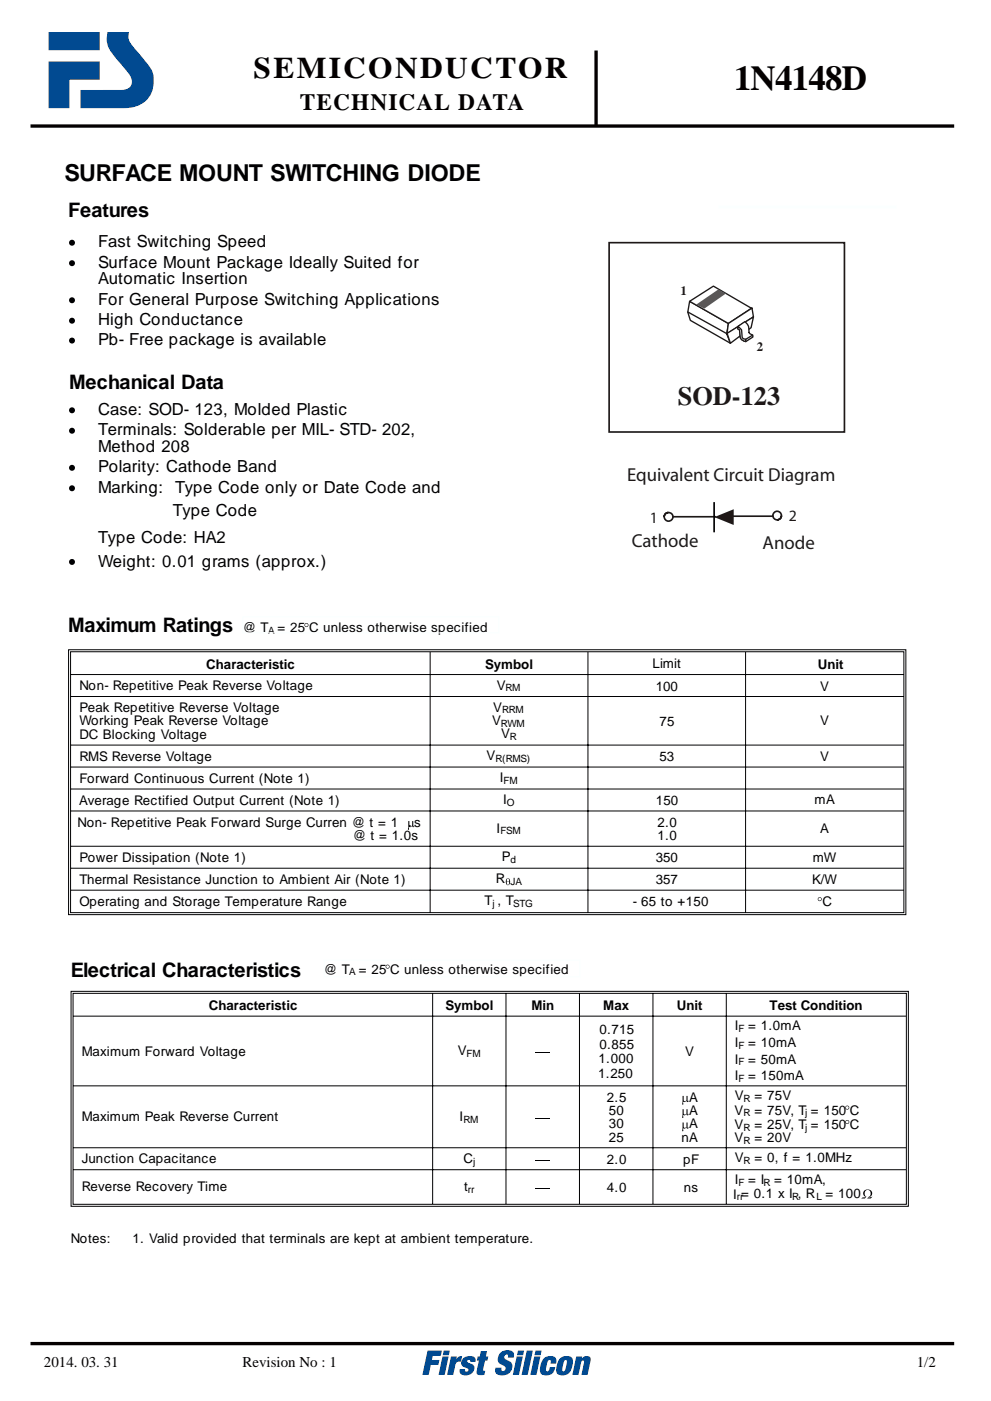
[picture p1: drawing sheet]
<svg xmlns="http://www.w3.org/2000/svg" width="210mm" height="297mm" viewBox="0 0 210 297" stroke-linecap="round" stroke-linejoin="round" font-family="sans-serif">
<path d="M126.5 10.7v16M6.5 26.7h195.9" fill="none" stroke="#040000" stroke-width=".71" stroke-linecap="butt"/>
<path d="M22.8 6.8l-.1 .6a5 5 0 0 0 1.5 4.5l.9 1a12.2 12.2 0 0 1 2.9 4.1 1.82 1.82 0 0 1-2.2 2.1h-8.7v3.8h9.2a5.7 5.7 0 0 0 5.8-3.2 5.7 5.7 0 0 0-1.1-6.5l-2.4-2.9a4.4 4.4 0 0 1-1.4-2.5l.2-1zM10.3 13v9.9h4.4v-6h6.5v-3.9zM10.3 6.8v3.8h10.9v-3.8z" fill="#014a91"/>
<path d="M6.5 284.9h195.9" fill="none" stroke="#040000" stroke-width=".71" stroke-linecap="butt"/>
<g fill="#014a91">
<path d="M90.7 286.4h3.1l-.3 1.1h-1.7l-.2 .8h1.6l-.2 1.1h-1.6l-.4 2.1h-1.4z"/>
<path d="M95.7 287.6h1.2l-.1 .6a1.16 1.16 0 0 1 1.3-.7l-.3 1.2h-.3a.8 .8 0 0 0-.9 .7l-.4 2.1h-1.3z"/>
<path d="M98.2 288a1.89 1.89 0 0 1 2.7 .1v.6h-1.1v-.1a.33 .33 0 0 0-.5-.3 .33 .33 0 0 0-.1 .6 1.35 1.35 0 0 1 1.4 1.4 1.82 1.82 0 0 1-3.1 .7v-.7h1.2v.2a.36 .36 0 0 0 .5 .2 .36 .36 0 0 0 0-.5 1.35 1.35 0 0 1-1.3-1.5z"/>
<path d="M102 286.5h1.3l-.2 1.1h.5l-.2 .9h-.5l-.4 1.8 .1 .3h.4l-.2 .9a1.57 1.57 0 0 1-1.7-.3l.5-2.7h-.4l.2-.9h.4z"/>
<path d="M106.3 286.7a2.23 2.23 0 0 1 2.5-.1l.3 .7-.1 .6h-1.3a.44 .44 0 0 0-.3-.7 .44 .44 0 0 0-.4 .6 2.02 2.02 0 0 0 1.3 .9 1.79 1.79 0 0 1 .1 2.1 1.79 1.79 0 0 1-1.9 .8 1.16 1.16 0 0 1-1.2-.3 1.16 1.16 0 0 1-.2-1.3h1.3a.47 .47 0 0 0 .4 .7 .47 .47 0 0 0 .5-.6 2.63 2.63 0 0 0-1.5-1.1 1.77 1.77 0 0 1 .5-2.3z"/>
<path d="M111.8 286.4h1.3l-1.1 5.1h-1.3z"/>
<path d="M115.3 288.1a1.99 1.99 0 0 1 2.6-.2l.1 .6v.6h-1.2l.1-.2a.36 .36 0 0 0-.3-.6 .36 .36 0 0 0-.4 .4l-.4 1.7 .3 .4a.84 .84 0 0 0 .5-.9h1.2a1.84 1.84 0 0 1-1.2 1.6 1.84 1.84 0 0 1-2-.5 3.7 3.7 0 0 1 .7-2.9z"/>
<path d="M122.3 287.6h1.2l-.1 .5a1.16 1.16 0 0 1 1.9-.2v.7l-.6 2.9h-1.3l.5-2.7v-.2l-.2-.1-.4 .4-.6 2.6h-1.3z"/>
<path d="M94.1 286.4h1.3l-.2 .9h-1.3zM93.9 287.6h1.3l-.9 3.9h-1.3z"/>
<path d="M109.9 286.4h1.3l-.2 .9h-1.3zM109.6 287.6h1.3l-.8 3.9h-1.3z"/>
<path d="M113.6 286.4h1.3l-.2 .9h-1.3zM113.3 287.6h1.3l-.8 3.9h-1.3z"/>
<path d="M119.8 288.4l-.5 1.8v.4l.2 .2a2.46 2.46 0 0 0 .8-2.3l-.3-.2zM118.7 288.1a1.92 1.92 0 0 1 2.7-.1 3.4 3.4 0 0 1-1.2 3.4 1.41 1.41 0 0 1-2.2-.9l.2-1.4z"/>
</g>
<path d="M152.5 43.9h37.6" fill="none" stroke="#fbffff" stroke-width=".53"/>
<g fill="#000002">
<path d="M86.6 174.1h.3v.8l.3 .2-.2 .1h.1l.4-.2v-.9h.2v1l.1 .1 .2-.1-.1 .1-.3 .2-.1-.3a.47 .47 0 0 1-.8 .2l.1 .5-.1 .1-.2-.1z"/>
<path d="M107.5 187l.1 .4a.2 .2 0 0 0 .1 .2 .2 .2 0 0 0 .3-.1v-.5zM107.6 186.3l-.1 .6h.5l-.1-.5zM107.5 186.3a.49 .49 0 0 1 .6 0 .49 .49 0 0 1 .1 .6 .48 .48 0 0 1-.1 .7 .48 .48 0 0 1-.6-.1l-.2-.5z"/>
<path d="M173.6 190.6a.31 .31 0 0 0 .6 0 .31 .31 0 0 0-.6 0zM173.5 190.6a.42 .42 0 0 1 .8 0 .42 .42 0 0 1-.8 0z"/>
<circle cx="15.3" cy="87" r=".63"/>
<circle cx="15.3" cy="91.3" r=".63"/>
<circle cx="15.3" cy="99.2" r=".63"/>
<circle cx="15.3" cy="103.5" r=".63"/>
<circle cx="15.3" cy="119.1" r=".63"/>
</g>
<g fill="none" stroke="#000002" stroke-width=".21">
<path d="M14.5 137.8h177.7v56.1h-177.7zM15 138.2h176.8v55.3h-176.8zM91.3 138.3v55.1M124.7 138.3v55.1M158.2 138.3v55.1M15.1 143h176.6M15.1 147.7h176.6M15.1 158h176.6M15.1 162.6h176.6M15.1 167.3h176.6M15.1 171.9h176.6M15.1 179.4h176.6"/>
<path d="M15.1 184.1h176.6M15.1 188.7h176.6"/>
</g>
<path d="M64.7 132.5a.31 .31 0 0 0 .6 0 .31 .31 0 0 0-.6 0zM64.6 132.5a.42 .42 0 0 1 .8 0 .42 .42 0 0 1-.8 0z" fill="#000002"/>
<path d="M51.5 130.7h54.3v3.5h-54.3z" fill="none" stroke="#fbffff" stroke-width=".21"/>
<path d="M113.6 223.2h3.1M113.6 237.2h3.1" fill="none" stroke="#000002" stroke-width=".21"/>
<g fill="#000002">
<path d="M144.8 232.4h.2v.7a.31 .31 0 0 0 .3 .4 .31 .31 0 0 0 .3-.2v-.9h.3v1l.1 .1 .1-.2v.2l-.3 .1-.2-.2a.47 .47 0 0 1-.7 .2l.1 .5-.1 .1-.2-.1z"/>
<path d="M144.8 235.2h.2v.8a.31 .31 0 0 0 .3 .3 .31 .31 0 0 0 .3-.2v-.9h.3v1l.1 .1 .1-.1v.1l-.3 .2-.2-.3a.47 .47 0 0 1-.7 .2l.1 .5-.1 .1-.2-.1z"/>
<path d="M144.8 238h.2v.8a.31 .31 0 0 0 .3 .3 .31 .31 0 0 0 .3-.2v-.9h.3v1.1h.1l.1-.1v.1l-.3 .2-.2-.3a.47 .47 0 0 1-.7 .2l.1 .5-.1 .2-.2-.2z"/>
<path d="M179.5 234.8a.31 .31 0 0 0 .6 0 .31 .31 0 0 0-.6 0zM179.3 234.8a.45 .45 0 0 1 .9 0 .45 .45 0 0 1-.9 0z"/>
<path d="M179.5 237.9a.31 .31 0 0 0 .6 0 .31 .31 0 0 0-.6 0zM179.3 237.9a.45 .45 0 0 1 .9 0 .45 .45 0 0 1-.9 0z"/>
</g>
<path d="M113.6 246h3.1M113.6 252h3.1" fill="none" stroke="#000002" stroke-width=".21"/>
<path d="M183.4 252.4a.9 .9 0 0 1 1.4 0 .9 .9 0 0 1-.2 1.3l-.5 .2 1-.2-.4 .4h-.7l.3-.4a.74 .74 0 0 0 .4-1.1 .74 .74 0 0 0-1.2 0 .74 .74 0 0 0 .3 1.1l-.3 .4h-.8l.4-.4-.3 .1h.9a.79 .79 0 0 1-.3-1.4z" fill="#000002"/>
<path d="M15.1 210.2h177.6v45.6h-177.6zM15.5 210.6h176.8v44.7h-176.8zM15.6 215.4h176.6M91.8 210.7v44.6M107.4 210.7v44.6M122.9 210.7v44.6M138.5 210.7v44.6M154.1 210.7v44.6M15.6 230.2h176.6M15.6 243.3h176.6M15.6 248h176.6" fill="none" stroke="#000002" stroke-width=".21"/>
<path d="M81.9 204.9a.31 .31 0 0 0 .6 0 .31 .31 0 0 0-.6 0zM81.8 204.9a.45 .45 0 0 1 .9 0 .45 .45 0 0 1-.9 0z" fill="#000002"/>
<path d="M68.8 203.6h54.2v3.5h-54.2z" fill="none" stroke="#fbffff" stroke-width=".21"/>
<g fill="#000002">
<circle cx="15.3" cy="51.5" r=".63"/>
<circle cx="15.3" cy="55.8" r=".63"/>
<circle cx="15.3" cy="63.7" r=".63"/>
<circle cx="15.3" cy="68" r=".63"/>
</g>
<path d="M125.9 49h55.6v42.2h-55.6z" fill="#fff"/>
<path d="M129.2 51.5h50v40.1h-50z" fill="none" stroke="#231815" stroke-width=".35"/>
<path d="M146.3 63.9l8.2 4.7-.3 2.2 .8 2-8.5-4.9-.6-1.7z" fill="#fff"/>
<path d="M146.3 63.9l8.2 4.7-.3 2.2 .8 2-8.5-4.9-.6-1.7z" fill="none" stroke="#231815" stroke-width=".29"/>
<path d="M146.3 63.9l5.1-3.2 8 4.7-4.9 3.2z" fill="#fff"/>
<path d="M146.3 63.9l5.1-3.2 8 4.7-4.9 3.2z" fill="none" stroke="#231815" stroke-width=".29"/>
<path d="M147.7 64.6l4.7-3.2 1.6 .8-4.6 3.2z" fill="#595757"/>
<path d="M154.5 68.6l5-3.3 .4 1.9-5.7 3.6z" fill="#fff"/>
<path d="M154.5 68.6l5-3.3 .4 1.9-5.7 3.6z" fill="none" stroke="#231815" stroke-width=".29"/>
<path d="M154.3 70.7l5.6-3.5-.5 2.3-4.4 3.3z" fill="#fff"/>
<path d="M145.8 66.1l8.4 4.7M154.3 70.7l5.6-3.5-.5 2.3-4.4 3.3z" fill="none" stroke="#231815" stroke-width=".29"/>
<g fill="#fff" stroke="#231815" stroke-width=".28">
<path d="M156.5 69.2l1.5-1 .2 .1a2.93 2.93 0 0 1 .8 2.3l.7 .4v.5l-1.5 .9a1.32 1.32 0 0 1-1.1-1l-.2-1.4-.4-.3z"/>
<path d="M156.5 69.2l.8 .7 .1 .6a1.23 1.23 0 0 0 .5 1.4h.3v.5l-.6-.2-.5-.5-.2-1.8-.4-.2z"/>
</g>
<path d="M159.7 71.1l-1.5 .9" fill="none" stroke="#231815" stroke-width=".28"/>
<path d="M165.8 109.3a.91 .91 0 0 1-1.3 .9 .91 .91 0 0 1-.3-1.5 .91 .91 0 0 1 1.5 .3 .9 .9 0 0 1-.8 1.2" fill="none" stroke="#231815" stroke-width=".35"/>
<path d="M151.6 109.6l4.1-1.6v3.3z" fill="#231815"/>
<path d="M141.8 108.7a.91 .91 0 0 0-.8 1.3 .91 .91 0 0 0 1.5 .2 .91 .91 0 0 0-.3-1.5 .92 .92 0 0 0-1.3 .9M142.7 109.6h9.2M154.9 109.4h9.3" fill="none" stroke="#231815" stroke-width=".35"/>
<circle cx="15.3" cy="72.2" r=".63" fill="#000002"/>
<path d="M151.5 106.5v6.4" fill="none" stroke="#000" stroke-width=".35"/>
<text font-size="7.4" fill="#040000" x="155.7" y="19">1N4148D</text>
<text font-size="6.3" fill="#040000" x="53.8" y="16.6">SEMICONDUCTOR</text>
<text font-size="5.6" fill="#231815" x="143.8" y="85.8">SOD-123</text>
<text font-size="4.9" fill="#040000" x="63.6" y="23.3">TECHNICAL DATA</text>
<text font-size="4.9" fill="#000002" x="13.7" y="38.3">SURFACE MOUNT SWITCHING DIODE</text>
<g font-size="4.2" fill="#000002">
<text x="14.5" y="46">Features</text>
<text x="14.7" y="82.5">Mechanical Data</text>
<text x="14.5" y="134">Maximum Ratings</text>
<text x="15" y="207.1">Electrical Characteristics</text>
</g>
<g font-size="4" fill="#231815">
<text x="133" y="102">Equivalent Circuit Diagram</text>
<text x="134.1" y="116">Cathode</text>
<text x="161.8" y="116.5">Anode</text>
</g>
<g font-size="3.5" fill="#000002">
<text x="20.8" y="52.5">Fast Switching Speed</text>
<text x="20.8" y="56.8">Surface Mount Package Ideally Suited for</text>
<text x="20.8" y="60.3">Automatic Insertion</text>
<text x="20.8" y="64.7">For General Purpose Switching Applications</text>
<text x="20.8" y="69">High Conductance</text>
<text x="20.8" y="73.2">Pb-Free package is available</text>
<text x="20.8" y="88">Case: SOD-123, Molded Plastic</text>
<text x="20.8" y="92.3">Terminals: Solderable per MIL-STD-202,</text>
<text x="20.8" y="95.8">Method 208</text>
<text x="20.8" y="100.2">Polarity: Cathode Band</text>
<text x="20.8" y="104.5">Marking: Type Code only or Date Code and</text>
<text x="36.7" y="109.5">Type Code</text>
<text x="20.8" y="115.1">Type Code: HA2</text>
<text x="20.8" y="120.1">Weight: 0.01 grams (approx.)</text>
</g>
<g font-size="3.4" fill="#231815">
<text x="137.9" y="110.9">1</text>
<text x="167.4" y="110.5">2</text>
</g>
<g font-size="3.2" fill="#040000">
<text x="9.3" y="289.8">2014. 03. 31</text>
<text x="51.5" y="289.8">Revision No : 1</text>
<text x="194.5" y="289.8">1/2</text>
</g>
<g font-size="2.8" fill="#000002">
<text x="51.5" y="134">@ T = 25 C unless otherwise specified</text>
<text x="43.8" y="141.7">Characteristic</text>
<text x="102.9" y="141.7">Symbol</text>
<text x="173.5" y="141.7">Unit</text>
<text x="16.8" y="146.3">Non-Repetitive Peak Reverse Voltage</text>
<text x="105.4" y="146.2">V</text>
<text x="139.1" y="146.4">100</text>
<text x="174" y="146.4">V</text>
<text x="16.8" y="151">Peak Repetitive Reverse Voltage</text>
<text x="16.8" y="153.8">Working Peak Reverse Voltage</text>
<text x="104.4" y="153.7">V</text>
<text x="104.7" y="150.9">V</text>
<text x="139.9" y="153.9">75</text>
<text x="174" y="153.7">V</text>
<text x="16.8" y="161.3">RMS Reverse Voltage</text>
<text x="16.8" y="156.6">DC Blocking Voltage</text>
<text x="103.3" y="161.2">V</text>
<text x="106.3" y="156.5">V</text>
<text x="139.9" y="161.4">53</text>
<text x="174" y="161.4">V</text>
<text x="16.8" y="165.9">Forward Continuous Current (Note 1)</text>
<text x="106.1" y="165.8">I</text>
<text x="16.8" y="170.6">Average Rectified Output Current (Note 1)</text>
<text x="106.8" y="170.5">I</text>
<text x="139.1" y="170.7">150</text>
<text x="172.8" y="170.5">mA</text>
<text x="16.5" y="175.3">Non-Repetitive Peak Forward Surge Curren @ t = 1</text>
<text x="74.9" y="178.2">@ t = 1.0s</text>
<text x="87.9" y="175.3">s</text>
<text x="105.4" y="176.6">I</text>
<text x="139.5" y="175.3">2.0</text>
<text x="139.5" y="178.1">1.0</text>
<text x="174" y="176.6">A</text>
<text x="16.8" y="182.7">Power Dissipation (Note 1)</text>
<text x="106.5" y="182.6">P</text>
<text x="139.1" y="182.8">350</text>
<text x="172.4" y="182.8">mW</text>
<text x="16.8" y="187.4">Thermal Resistance Junction to Ambient Air (Note 1)</text>
<text x="102.8" y="191.9">T , T</text>
<text x="105.2" y="187.3">R</text>
<text x="139.1" y="187.5">357</text>
<text x="172.3" y="187.5">K/W</text>
<text x="16.8" y="192">Operating and Storage Temperature Range</text>
<text x="134.3" y="192.1">-65 to +150</text>
<text x="174.5" y="192.1">C</text>
<text x="68.7" y="206.4">@ T = 25 C unless otherwise specified</text>
<text x="44.3" y="214.2">Characteristic</text>
<text x="94.5" y="214.2">Symbol</text>
<text x="112.7" y="214.2">Min</text>
<text x="128" y="214.2">Max</text>
<text x="143.6" y="214.2">Unit</text>
<text x="163.3" y="214.2">Test Condition</text>
<text x="127.2" y="219.1">0.715</text>
<text x="155.9" y="218.5">I</text>
<text x="158.7" y="218.5">= 1.0mA</text>
<text x="17.4" y="223.8">Maximum Forward Voltage</text>
<text x="97.1" y="223.7">V</text>
<text x="127" y="225.3">1.000</text>
<text x="127.2" y="222.5">0.855</text>
<text x="145.4" y="223.9">V</text>
<text x="155.9" y="222">I</text>
<text x="155.9" y="225.5">I</text>
<text x="158.7" y="222">= 10mA</text>
<text x="158.7" y="225.5">= 50mA</text>
<text x="126.9" y="228.6">1.250</text>
<text x="128.8" y="233.6">2.5</text>
<text x="146.2" y="233.6">A</text>
<text x="155.9" y="229.1">I</text>
<text x="155.9" y="233.3">V</text>
<text x="158.7" y="229.1">= 150mA</text>
<text x="160.1" y="233.3">= 75V</text>
<text x="17.3" y="237.7">Maximum Peak Reverse Current</text>
<text x="97.5" y="237.7">I</text>
<text x="129.2" y="236.4">50</text>
<text x="129.2" y="239.3">30</text>
<text x="146.2" y="236.4">A</text>
<text x="146.2" y="239.3">A</text>
<text x="155.9" y="239.4">V</text>
<text x="155.9" y="236.3">V</text>
<text x="160.1" y="236.3">= 75V, T = 150 C</text>
<text x="160.1" y="239.4">= 25V, T = 150 C</text>
<text x="129.2" y="242.1">25</text>
<text x="144.6" y="242.1">nA</text>
<text x="155.9" y="242.2">V</text>
<text x="160.1" y="242.2">= 20V</text>
<text x="17.3" y="246.6">Junction Capacitance</text>
<text x="98.3" y="246.6">C</text>
<text x="128.8" y="246.7">2.0</text>
<text x="144.9" y="246.7">pF</text>
<text x="155.9" y="246.5">V</text>
<text x="155.9" y="251.1">I</text>
<text x="158.7" y="251.1">= I</text>
<text x="160.1" y="246.5">= 0, f = 1.0MHz</text>
<text x="164.3" y="251.1">= 10mA,</text>
<text x="17.3" y="252.6">Reverse Recovery Time</text>
<text x="98.5" y="252.5">t</text>
<text x="128.8" y="252.7">4.0</text>
<text x="145.1" y="252.7">ns</text>
<text x="155.5" y="254.1">I = 0.1 x I , R</text>
<text x="175.2" y="254.1">= 100</text>
<text x="15" y="263.5">Notes:</text>
<text x="28.1" y="263.5">1. Valid provided that terminals are kept at ambient temperature.</text>
</g>
<text font-size="2.8" x="138.5" y="141.6">Limit</text>
<g font-size="2.7" fill="#231815">
<text x="144.4" y="62.6">1</text>
<text x="160.6" y="74.4">2</text>
</g>
<g font-size="2.1" fill="#000002">
<text x="56.9" y="134.4">A</text>
<text x="107.3" y="146.6">RM</text>
<text x="106.3" y="154.1">RWM</text>
<text x="106.5" y="151.2">RRM</text>
<text x="105.1" y="161.6">R(RMS)</text>
<text x="108.2" y="156.9">R</text>
<text x="106.9" y="166.2">FM</text>
<text x="107.6" y="170.9">O</text>
<text x="106.2" y="176.9">FSM</text>
<text x="108.3" y="183">d</text>
<text x="108.3" y="187.6">JA</text>
<text x="104.5" y="192.3">j</text>
<text x="108.8" y="192.3">STG</text>
<text x="74.1" y="206.8">A</text>
<text x="156.7" y="218.8">F</text>
<text x="99" y="224.1">FM</text>
<text x="156.7" y="222.4">F</text>
<text x="156.7" y="225.9">F</text>
<text x="156.7" y="229.4">F</text>
<text x="157.7" y="233.6">R</text>
<text x="98.3" y="238">RM</text>
<text x="157.7" y="236.7">R</text>
<text x="157.7" y="239.7">R</text>
<text x="170.8" y="236.7">j</text>
<text x="170.8" y="239.7">j</text>
<text x="157.7" y="242.5">R</text>
<text x="100.4" y="246.9">j</text>
<text x="156.7" y="251.4">F</text>
<text x="157.7" y="246.8">R</text>
<text x="162" y="251.4">R</text>
<text x="99.3" y="252.9">rr</text>
<text x="156.3" y="254.5">rr</text>
<text x="168.1" y="254.5">R</text>
<text x="173.2" y="254.5">L</text>
</g>
</svg>
